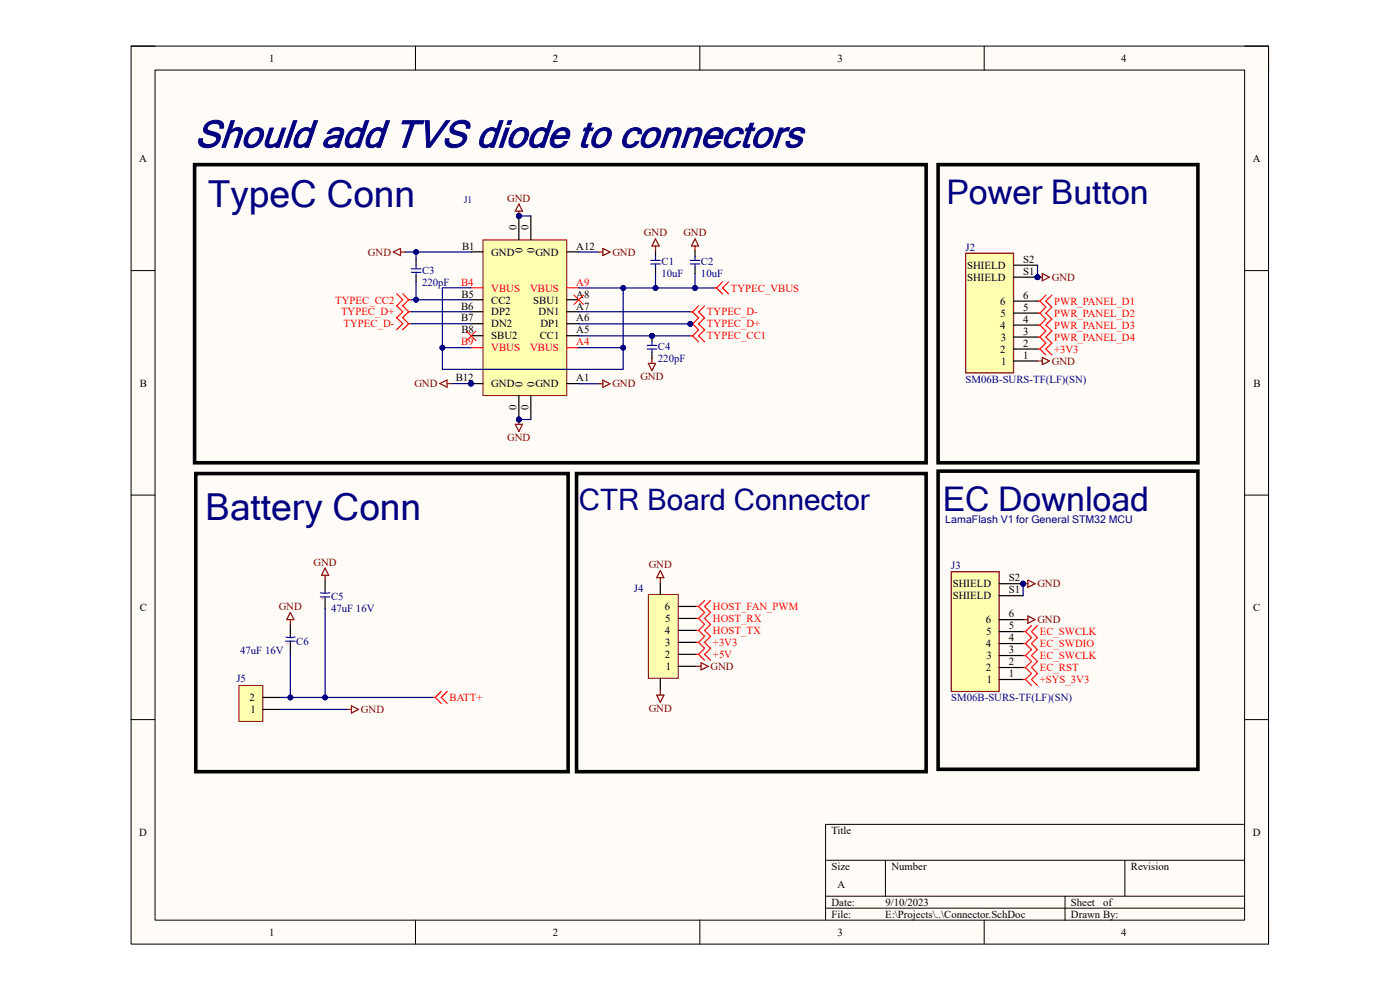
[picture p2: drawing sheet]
<svg xmlns="http://www.w3.org/2000/svg" width="297mm" height="210mm" viewBox="0 0 297 210" stroke-linecap="round" stroke-linejoin="round" font-family="sans-serif">
<path d="M27.8 9.8h241.3v190.5h-241.3z" fill-rule="evenodd" fill="#fffcf8"/>
<path d="M27.8 9.8h241.3v190.5h-241.3z" fill="none" stroke="#000" stroke-width=".21"/>
<path d="M32.9 14.9h231.1v180.3h-231.1z" fill-rule="evenodd" fill="#fffcf8"/>
<g fill="none" stroke="#000" stroke-width=".21">
<path d="M27.8 9.8h5.1M32.9 14.9h231.1v180.3h-231.1zM88.1 9.8v5.1M148.5 9.8v5.1M208.8 9.8v5.1M264 9.8h5.1v5.1M27.8 57.4h5.1M264 57.4h5.1M27.8 105h5.1M264 105h5.1M27.8 152.7h5.1M264 152.7h5.1"/>
<path d="M264 174.9h-88.9v20.3M88.1 195.2v5.1M148.5 195.2v5.1M175.1 182.5h88.9M175.1 190.1h88.9M175.1 192.7h88.9M187.8 182.5v7.6M208.8 195.2v5.1M225.9 190.1v5.1M238.6 182.5v7.6M269.1 195.2v5.1"/>
</g>
<circle cx="99.9" cy="81.4" r=".51" fill="#000080"/>
<circle cx="99.9" cy="81.4" r=".51" fill="none" stroke="#000080" stroke-width=".21"/>
<circle cx="110.1" cy="45.8" r=".51" fill="#000080"/>
<circle cx="110.1" cy="45.8" r=".51" fill="none" stroke="#000080" stroke-width=".21"/>
<circle cx="110.1" cy="89" r=".51" fill="#000080"/>
<circle cx="110.1" cy="89" r=".51" fill="none" stroke="#000080" stroke-width=".21"/>
<path d="M102.5 50.9h17.7v33h-17.7z" fill-rule="evenodd" fill="#ffffb0"/>
<path d="M102.5 50.9h17.7v33h-17.7z" fill="none" stroke="#800000" stroke-width=".21"/>
<path d="M99.9 53.4h2.6M99.9 63.6h2.6M99.9 66.1h2.6M99.9 68.7h2.6M99.9 71.2h2.6M99.9 81.4h2.6" fill="none" stroke="#000" stroke-width=".25"/>
<path d="M99.9 61h2.6M99.9 73.8h2.6" fill="none" stroke="#f00" stroke-width=".25"/>
<circle cx="99.9" cy="81.4" r=".51" fill="#000080"/>
<circle cx="99.9" cy="81.4" r=".51" fill="none" stroke="#000080" stroke-width=".21"/>
<path d="M110.1 45.8v5.1" fill="none" stroke="#000" stroke-width=".25"/>
<circle cx="110.1" cy="45.8" r=".51" fill="#000080"/>
<circle cx="110.1" cy="45.8" r=".51" fill="none" stroke="#000080" stroke-width=".21"/>
<path d="M112.6 45.8v5.1M110.1 83.9v5.1" fill="none" stroke="#000" stroke-width=".25"/>
<circle cx="110.1" cy="89" r=".51" fill="#000080"/>
<circle cx="110.1" cy="89" r=".51" fill="none" stroke="#000080" stroke-width=".21"/>
<path d="M120.2 53.4h2.6M120.2 71.2h2.6M120.2 68.7h2.6M120.2 66.1h2.6M120.2 63.6h2.6M112.6 83.9v5.1M120.2 81.4h2.6" fill="none" stroke="#000" stroke-width=".25"/>
<path d="M120.2 73.8h2.6M120.2 61h2.6" fill="none" stroke="#f00" stroke-width=".25"/>
<path d="M83.4 53.5l1.6-.8v1.5zM85 53.5h1M93.3 81.4l1.5-.8v1.5zM94.8 81.4h1.1M109.3 90h1.5l-.7 1.5zM110.1 89v1M126.9 81.4h1M127.9 80.6l1.5 .8-1.5 .8z" fill="none" stroke="#800000" stroke-width=".25"/>
<circle cx="110.1" cy="89" r=".51" fill="#000080"/>
<circle cx="110.1" cy="89" r=".51" fill="none" stroke="#000080" stroke-width=".21"/>
<path d="M110.1 43.3l.7 1.5h-1.5zM110.1 44.8v1" fill="none" stroke="#800000" stroke-width=".25"/>
<circle cx="110.1" cy="45.8" r=".51" fill="#000080"/>
<circle cx="110.1" cy="45.8" r=".51" fill="none" stroke="#000080" stroke-width=".21"/>
<path d="M126.9 53.5h1M127.9 52.7l1.5 .8-1.5 .7z" fill="none" stroke="#800000" stroke-width=".25"/>
<path d="M98.9 70.2l2.1 2.1M101 70.2l-2.1 2.1M121.8 62.6l2 2M123.8 62.6l-2 2" fill="none" stroke="#f00" stroke-width=".21"/>
<path d="M153.3 59.8l-1.3 1.3M154.6 59.8l-1.3 1.3 1.3 1.3M146.4 66.2h.5M146.4 68.7h.5M146.9 66.2l1.3 1.2-1.3 1.3M146.9 68.7l1.3 1.3M148.2 64.9l-1.3 1.3M149.5 64.9l-1.3 1.3 1.3 1.2-1.3 1.3 1.3 1.3M151.5 61.1h.5M152 61.1l1.3 1.3" fill="none" stroke="#f00" stroke-width=".25"/>
<circle cx="146.4" cy="68.7" r=".51" fill="#000080"/>
<circle cx="146.4" cy="68.7" r=".51" fill="none" stroke="#000080" stroke-width=".21"/>
<path d="M84.2 62.3l1.2 1.3-1.2 1.3 1.2 1.2-1.2 1.3 1.2 1.3-1.2 1.2M85.4 62.3l1.3 1.3M86.7 68.7l-1.3 1.2M86.7 66.1l-1.3 1.3 1.3 1.3M86.7 68.7h.5M86.7 63.6l-1.3 1.3 1.3 1.2M86.7 66.1h.5M86.7 63.6h.5M146.4 71.2h.5M146.9 71.2l1.3 1.3M148.2 70l-1.3 1.2M149.5 70l-1.3 1.2 1.3 1.3" fill="none" stroke="#f00" stroke-width=".25"/>
<path d="M50.7 145.4h5.1v7.6h-5.1z" fill-rule="evenodd" fill="#ffffb0"/>
<path d="M50.7 145.4h5.1v7.6h-5.1z" fill="none" stroke="#800000" stroke-width=".21"/>
<path d="M139.1 53.2v1.3M139.1 56.8v1.2M147.5 53.2v1.3M147.5 56.8v1.2M61.6 132.5v2.5M61.6 136v2.6M69 123.1v2.5M69 126.6v2.6M55.8 150.5h3.8M55.8 148h3.8" fill="none" stroke="#000" stroke-width=".25"/>
<path d="M41.3 34.9h155.2v63.3h-155.2zM199 34.9h55.1v63.3h-55.1zM199 99.9h55.1v63.3h-55.1zM41.5 100.5h79v63.2h-79zM122.3 100.5h74.2v63.2h-74.2z" fill="none" stroke="#000" stroke-width=".76"/>
<path d="M139.1 50.7l.7 1.5h-1.5zM139.1 52.2v1M147.5 50.7l.7 1.5h-1.5zM147.5 52.2v1M61.6 129.9l.8 1.5h-1.6zM61.6 131.4v1.1M69 120.5l.7 1.5h-1.5zM69 122v1.1M217.1 131.4h1M218.1 130.7l1.5 .7-1.5 .8zM73.5 150.5h1.1M74.6 149.7l1.5 .8-1.5 .8z" fill="none" stroke="#800000" stroke-width=".25"/>
<g fill="none" stroke="#f00" stroke-width=".25">
<path d="M217.1 134h.5M217.1 136.5h.5M217.1 139.1h.5M217.6 134l1.2 1.3-1.2 1.2M217.6 136.5l1.2 1.3-1.2 1.3M217.6 139.1l1.2 1.2-1.2 1.3M218.8 132.7l-1.2 1.3M220.1 132.7l-1.3 1.3 1.3 1.3-1.3 1.2 1.3 1.3-1.3 1.3 1.3 1.2-1.3 1.3 1.3 1.3M91.8 148h.5M92.3 148l1.3 1.2M93.6 146.7l-1.3 1.3M94.9 146.7l-1.3 1.3 1.3 1.2"/>
<path d="M217.1 141.6h.5M217.6 141.6l1.2 1.3"/>
</g>
<g fill="none" stroke="#00f" stroke-width=".25">
<path d="M138.1 55.2h2M138.1 56h2M139.1 54.5v.7M139.1 56v.8M146.4 55.2h2.1M146.4 56h2.1M147.5 54.5v.7M147.5 56v.8M60.6 136h2M60.7 135.1l.9 .2M61.6 135v.3M62.6 135.1l-1 .2"/>
<path d="M68 126.6h2M68 125.7l1 .2M69 125.6v.3M70 125.7l-1 .2"/>
</g>
<circle cx="217.1" cy="123.8" r=".51" fill="#000080"/>
<circle cx="217.1" cy="123.8" r=".51" fill="none" stroke="#000080" stroke-width=".21"/>
<path d="M201.8 121.3h10.2v25.4h-10.2z" fill-rule="evenodd" fill="#ffffb0"/>
<path d="M201.8 121.3h10.2v25.4h-10.2z" fill="none" stroke="#800000" stroke-width=".25"/>
<path d="M212 139.1h5.1M212 136.5h5.1M212 134h5.1M212 131.4h5.1M212 126.4h5.1M212 123.8h5.1M212 144.1h5.1M212 141.6h5.1" fill="none" stroke="#000" stroke-width=".25"/>
<circle cx="217.1" cy="123.8" r=".51" fill="#000080"/>
<circle cx="217.1" cy="123.8" r=".51" fill="none" stroke="#000080" stroke-width=".21"/>
<path d="M217.1 123.8h1M218.1 123.1l1.5 .7-1.5 .8z" fill="none" stroke="#800000" stroke-width=".25"/>
<circle cx="217.1" cy="123.8" r=".51" fill="#000080"/>
<circle cx="217.1" cy="123.8" r=".51" fill="none" stroke="#000080" stroke-width=".21"/>
<circle cx="138.3" cy="71.2" r=".51" fill="#000080"/>
<circle cx="138.3" cy="71.2" r=".51" fill="none" stroke="#000080" stroke-width=".21"/>
<path d="M138.3 71.2v1.3M138.3 74.8v1.3" fill="none" stroke="#000" stroke-width=".25"/>
<circle cx="138.3" cy="71.2" r=".51" fill="#000080"/>
<circle cx="138.3" cy="71.2" r=".51" fill="none" stroke="#000080" stroke-width=".21"/>
<path d="M87.3 57.8h2M87.3 57h2M88.3 56.3v.7M88.3 57.8v.7M137.3 73.3h2M137.3 74h2M138.3 72.5v.8M138.3 74v.8" fill="none" stroke="#00f" stroke-width=".25"/>
<path d="M137.5 77.1h1.6l-.8 1.5zM138.3 76.1v1" fill="none" stroke="#800000" stroke-width=".25"/>
<path d="M88.3 55v1.3M88.3 58.5v1.3" fill="none" stroke="#000" stroke-width=".25"/>
<path d="M217.1 144.1h.5M217.6 144.1l1.2 1.3M218.8 142.9l-1.2 1.2M220.1 142.9l-1.3 1.2 1.3 1.3" fill="none" stroke="#f00" stroke-width=".25"/>
<path d="M137.5 126.1h6.4v17.8h-6.4z" fill-rule="evenodd" fill="#ffffb0"/>
<path d="M137.5 126.1h6.4v17.8h-6.4z" fill="none" stroke="#800000" stroke-width=".21"/>
<path d="M140.1 123.6v2.5M143.9 138.8h3.8M143.9 136.3h3.8M143.9 133.7h3.8M143.9 131.2h3.8M143.9 128.7h3.8M140.1 143.9v2.5M143.9 141.4h3.8" fill="none" stroke="#000" stroke-width=".25"/>
<g fill="none" stroke="#f00" stroke-width=".25">
<path d="M220.1 74h.5M220.1 66.4h.5M220.1 63.9h.5M220.1 69h.5M220.1 71.5h.5M220.6 63.9l1.3 1.3-1.3 1.2M220.6 74l1.3 1.3M220.6 71.5l1.3 1.3-1.3 1.2M220.6 66.4l1.3 1.3-1.3 1.3M220.6 69l1.3 1.2-1.3 1.3M221.9 62.6l-1.3 1.3M223.1 62.6l-1.2 1.3 1.2 1.3-1.2 1.2 1.2 1.3-1.2 1.3 1.2 1.2-1.2 1.3 1.2 1.3-1.2 1.2 1.2 1.3"/>
<path d="M147.7 136.3h.5M147.7 138.8h.5M148.2 136.3l1.3 1.2-1.3 1.3M148.2 138.8l1.3 1.3M149.5 135l-1.3 1.3M150.8 135l-1.3 1.3 1.3 1.2-1.3 1.3 1.3 1.3"/>
</g>
<path d="M140.1 122.6v1M140.1 121l.7 1.6h-1.5zM139.3 147.4h1.5l-.7 1.6zM140.1 146.4v1M147.7 141.4h1M148.7 140.6l1.5 .8-1.5 .7z" fill="none" stroke="#800000" stroke-width=".25"/>
<path d="M95.9 81.4h4.1M122.8 81.4h4.1" fill="none" stroke="#000080" stroke-width=".25"/>
<circle cx="99.9" cy="81.4" r=".51" fill="#000080"/>
<circle cx="99.9" cy="81.4" r=".51" fill="none" stroke="#000080" stroke-width=".21"/>
<path d="M99.9 53.4l-13.9 .1" fill="none" stroke="#000080" stroke-width=".25"/>
<circle cx="88.3" cy="53.5" r=".51" fill="#000080"/>
<circle cx="88.3" cy="53.5" r=".51" fill="none" stroke="#000080" stroke-width=".21"/>
<path d="M110.1 89h2.5" fill="none" stroke="#000080" stroke-width=".25"/>
<circle cx="110.1" cy="89" r=".51" fill="#000080"/>
<circle cx="110.1" cy="89" r=".51" fill="none" stroke="#000080" stroke-width=".21"/>
<path d="M110.1 45.8h2.5" fill="none" stroke="#000080" stroke-width=".25"/>
<circle cx="110.1" cy="45.8" r=".51" fill="#000080"/>
<circle cx="110.1" cy="45.8" r=".51" fill="none" stroke="#000080" stroke-width=".21"/>
<path d="M122.8 53.4l4.1 .1M122.8 61l9.4 .1v12.7h-9.4" fill="none" stroke="#000080" stroke-width=".25"/>
<circle cx="132.2" cy="73.8" r=".51" fill="#000080"/>
<circle cx="132.2" cy="73.8" r=".51" fill="none" stroke="#000080" stroke-width=".21"/>
<circle cx="132.2" cy="61.1" r=".51" fill="#000080"/>
<circle cx="132.2" cy="61.1" r=".51" fill="none" stroke="#000080" stroke-width=".21"/>
<path d="M99.9 61h-6v12.8h6" fill="none" stroke="#000080" stroke-width=".25"/>
<circle cx="93.9" cy="73.8" r=".51" fill="#000080"/>
<circle cx="93.9" cy="73.8" r=".51" fill="none" stroke="#000080" stroke-width=".21"/>
<path d="M122.8 66.1l23.6 .1M122.8 68.7h23.9" fill="none" stroke="#000080" stroke-width=".25"/>
<circle cx="146.4" cy="68.7" r=".51" fill="#000080"/>
<circle cx="146.4" cy="68.7" r=".51" fill="none" stroke="#000080" stroke-width=".21"/>
<path d="M122.8 71.2h23.6" fill="none" stroke="#000080" stroke-width=".25"/>
<circle cx="138.3" cy="71.2" r=".51" fill="#000080"/>
<circle cx="138.3" cy="71.2" r=".51" fill="none" stroke="#000080" stroke-width=".21"/>
<path d="M139.1 58v3.1M87.2 66.1h12.7M87.2 68.7h12.7" fill="none" stroke="#000080" stroke-width=".25"/>
<circle cx="139.1" cy="61.1" r=".51" fill="#000080"/>
<circle cx="139.1" cy="61.1" r=".51" fill="none" stroke="#000080" stroke-width=".21"/>
<path d="M147.5 58v3.1" fill="none" stroke="#000080" stroke-width=".25"/>
<circle cx="147.5" cy="61.1" r=".51" fill="#000080"/>
<circle cx="147.5" cy="61.1" r=".51" fill="none" stroke="#000080" stroke-width=".21"/>
<path d="M217.1 123.8v2.6" fill="none" stroke="#000080" stroke-width=".25"/>
<circle cx="217.1" cy="123.8" r=".51" fill="#000080"/>
<circle cx="217.1" cy="123.8" r=".51" fill="none" stroke="#000080" stroke-width=".21"/>
<path d="M132.2 61.1h19.3" fill="none" stroke="#000080" stroke-width=".25"/>
<circle cx="132.2" cy="61.1" r=".51" fill="#000080"/>
<circle cx="132.2" cy="61.1" r=".51" fill="none" stroke="#000080" stroke-width=".21"/>
<circle cx="139.1" cy="61.1" r=".51" fill="#000080"/>
<circle cx="139.1" cy="61.1" r=".51" fill="none" stroke="#000080" stroke-width=".21"/>
<circle cx="147.5" cy="61.1" r=".51" fill="#000080"/>
<circle cx="147.5" cy="61.1" r=".51" fill="none" stroke="#000080" stroke-width=".21"/>
<path d="M88.3 53.5v1.5" fill="none" stroke="#000080" stroke-width=".25"/>
<circle cx="88.3" cy="53.5" r=".51" fill="#000080"/>
<circle cx="88.3" cy="53.5" r=".51" fill="none" stroke="#000080" stroke-width=".21"/>
<path d="M87.2 63.6h12.7" fill="none" stroke="#000080" stroke-width=".25"/>
<circle cx="88.3" cy="63.6" r=".51" fill="#000080"/>
<circle cx="88.3" cy="63.6" r=".51" fill="none" stroke="#000080" stroke-width=".21"/>
<path d="M88.3 59.8v3.8" fill="none" stroke="#000080" stroke-width=".25"/>
<circle cx="88.3" cy="63.6" r=".51" fill="#000080"/>
<circle cx="88.3" cy="63.6" r=".51" fill="none" stroke="#000080" stroke-width=".21"/>
<path d="M93.9 73.8v4.6h38.3v-4.6" fill="none" stroke="#000080" stroke-width=".25"/>
<circle cx="93.9" cy="73.8" r=".51" fill="#000080"/>
<circle cx="93.9" cy="73.8" r=".51" fill="none" stroke="#000080" stroke-width=".21"/>
<circle cx="132.2" cy="73.8" r=".51" fill="#000080"/>
<circle cx="132.2" cy="73.8" r=".51" fill="none" stroke="#000080" stroke-width=".21"/>
<circle cx="220.1" cy="58.8" r=".51" fill="#000080"/>
<circle cx="220.1" cy="58.8" r=".51" fill="none" stroke="#000080" stroke-width=".21"/>
<path d="M204.9 53.7h10.1v25.4h-10.1z" fill-rule="evenodd" fill="#ffffb0"/>
<path d="M204.9 53.7h10.1v25.4h-10.1z" fill="none" stroke="#800000" stroke-width=".25"/>
<path d="M215 58.8h5.1M215 76.6h5.1M215 74h5.1M215 71.5h5.1M215 69h5.1M215 66.4h5.1M215 63.9h5.1" fill="none" stroke="#000" stroke-width=".25"/>
<circle cx="220.1" cy="58.8" r=".51" fill="#000080"/>
<circle cx="220.1" cy="58.8" r=".51" fill="none" stroke="#000080" stroke-width=".21"/>
<path d="M215 56.3h5.1" fill="none" stroke="#000" stroke-width=".25"/>
<path d="M220.1 58.8h1M221.1 58l1.5 .8-1.5 .8zM220.1 76.6h1M221.1 75.8l1.5 .8-1.5 .7z" fill="none" stroke="#800000" stroke-width=".25"/>
<circle cx="220.1" cy="58.8" r=".51" fill="#000080"/>
<circle cx="220.1" cy="58.8" r=".51" fill="none" stroke="#000080" stroke-width=".21"/>
<path d="M220.1 56.3v2.5" fill="none" stroke="#000080" stroke-width=".25"/>
<circle cx="220.1" cy="58.8" r=".51" fill="#000080"/>
<circle cx="220.1" cy="58.8" r=".51" fill="none" stroke="#000080" stroke-width=".21"/>
<path d="M147.7 133.7h.5M147.7 131.2h.5M148.2 133.7l1.3 1.3M148.2 131.2l1.3 1.3-1.3 1.2M149.5 129.9l-1.3 1.3M150.8 129.9l-1.3 1.3 1.3 1.3-1.3 1.2 1.3 1.3" fill="none" stroke="#f00" stroke-width=".25"/>
<path d="M59.6 148h27.9M59.6 150.5h13.9" fill="none" stroke="#000080" stroke-width=".25"/>
<circle cx="61.6" cy="148" r=".51" fill="#000080"/>
<circle cx="61.6" cy="148" r=".51" fill="none" stroke="#000080" stroke-width=".21"/>
<circle cx="69" cy="148" r=".51" fill="#000080"/>
<circle cx="69" cy="148" r=".51" fill="none" stroke="#000080" stroke-width=".21"/>
<path d="M61.6 138.6v9.4M87.5 148h4.3" fill="none" stroke="#000080" stroke-width=".25"/>
<circle cx="61.6" cy="148" r=".51" fill="#000080"/>
<circle cx="61.6" cy="148" r=".51" fill="none" stroke="#000080" stroke-width=".21"/>
<path d="M69 129.2v18.8" fill="none" stroke="#000080" stroke-width=".25"/>
<circle cx="69" cy="148" r=".51" fill="#000080"/>
<circle cx="69" cy="148" r=".51" fill="none" stroke="#000080" stroke-width=".21"/>
<path d="M147.7 128.7h.5M148.2 128.7l1.3 1.2M149.5 127.4l-1.3 1.3M150.8 127.4l-1.3 1.3 1.3 1.2" fill="none" stroke="#f00" stroke-width=".25"/>
<text font-size="8.3" fill="#000080" x="41.3" y="31.2">Should add TVS diode to connectors</text>
<g font-size="7.9" fill="#000080">
<text x="44.1" y="43.9">TypeC Conn</text>
<text x="43.6" y="110.2">Battery Conn</text>
</g>
<g font-size="7.2" fill="#000080">
<text x="200.8" y="43.3">Power Button</text>
<text x="200" y="108.3">EC Download</text>
</g>
<text font-size="6.3" fill="#000080" x="122.8" y="108.3">CTR Board Connector</text>
<g font-size="2.3">
<text x="57.1" y="13.1">1</text>
<text x="117.3" y="13.1">2</text>
<text x="177.7" y="13.1">3</text>
<text x="237.9" y="13.1">4</text>
<text x="29.5" y="34.4">A</text>
<text x="265.8" y="34.4">A</text>
<text x="98" y="53">B1</text>
<text x="109.6" y="48.9" transform="rotate(-90 109.6 48.9)">0</text>
<text x="110.8" y="53.7" transform="rotate(-90 110.8 53.7)">0</text>
<text x="112.1" y="48.9" transform="rotate(-90 112.1 48.9)">0</text>
<text x="113.4" y="53.7" transform="rotate(-90 113.4 53.7)">0</text>
<text x="122.3" y="53">A12</text>
<text x="104.2" y="54.2">GND</text>
<text x="113.6" y="54.2">GND</text>
<text x="205.2" y="59.6">SHIELD</text>
<text x="205.2" y="57">SHIELD</text>
<text x="217" y="58.3">S1</text>
<text x="217" y="55.8">S2</text>
<text x="97.8" y="65.7">B6</text>
<text x="97.9" y="63.1">B5</text>
<text x="104.2" y="64.4">CC2</text>
<text x="113.1" y="64.4">SBU1</text>
<text x="122.3" y="65.7">A7</text>
<text x="122.3" y="63.1">A8</text>
<text x="212.2" y="64.6">6</text>
<text x="217" y="65.9">5</text>
<text x="217" y="63.4">6</text>
<text x="97.8" y="68.2">B7</text>
<text x="97.9" y="70.7">B8</text>
<text x="104.2" y="66.9">DP2</text>
<text x="104.2" y="69.5">DN2</text>
<text x="114.3" y="66.9">DN1</text>
<text x="114.6" y="69.5">DP1</text>
<text x="122.3" y="70.7">A5</text>
<text x="122.3" y="68.2">A6</text>
<text x="212.2" y="69.7">4</text>
<text x="212.3" y="67.2">5</text>
<text x="217" y="71">3</text>
<text x="217" y="68.5">4</text>
<text x="104.2" y="72">SBU2</text>
<text x="114.5" y="72">CC1</text>
<text x="212.2" y="74.8">2</text>
<text x="212.3" y="72.3">3</text>
<text x="212.4" y="77.3">1</text>
<text x="217" y="76.1">1</text>
<text x="217" y="73.5">2</text>
<text x="29.6" y="82">B</text>
<text x="96.7" y="80.9">B12</text>
<text x="104.2" y="82.2">GND</text>
<text x="110.8" y="82.1" transform="rotate(-90 110.8 82.1)">0</text>
<text x="113.4" y="82.1" transform="rotate(-90 113.4 82.1)">0</text>
<text x="113.6" y="82.2">GND</text>
<text x="122.3" y="80.9">A1</text>
<text x="265.9" y="82">B</text>
<text x="109.6" y="87" transform="rotate(-90 109.6 87)">0</text>
<text x="112.1" y="87" transform="rotate(-90 112.1 87)">0</text>
<text x="202.1" y="124.6">SHIELD</text>
<text x="214" y="125.9">S1</text>
<text x="214" y="123.3">S2</text>
<text x="29.6" y="129.6">C</text>
<text x="141.1" y="129.4">6</text>
<text x="141.1" y="132">5</text>
<text x="202.1" y="127.1">SHIELD</text>
<text x="214" y="130.9">6</text>
<text x="265.9" y="129.6">C</text>
<text x="141.1" y="134.5">4</text>
<text x="141.1" y="137">3</text>
<text x="209.1" y="137.3">4</text>
<text x="209.1" y="132.2">6</text>
<text x="209.2" y="134.7">5</text>
<text x="214" y="136">4</text>
<text x="214" y="133.5">5</text>
<text x="141.1" y="139.6">2</text>
<text x="141.3" y="142.1">1</text>
<text x="209.1" y="142.4">2</text>
<text x="209.3" y="139.8">3</text>
<text x="214" y="143.6">1</text>
<text x="214" y="141.1">2</text>
<text x="214" y="138.6">3</text>
<text x="52.9" y="148.7">2</text>
<text x="209.3" y="144.9">1</text>
<text x="53.1" y="151.3">1</text>
<text x="29.5" y="177.2">D</text>
<text x="176.4" y="176.9">Title</text>
<text x="265.8" y="177.2">D</text>
<text x="176.4" y="184.5">Size</text>
<text x="189.1" y="184.5">Number</text>
<text x="239.9" y="184.5">Revision</text>
<text x="177.7" y="188.3">A</text>
<text x="176.4" y="192.2">Date:</text>
<text x="176.4" y="194.7">File:</text>
<text x="187.8" y="194.7">E:\Projects\..\Connector.SchDoc</text>
<text x="187.8" y="192.2">9/10/2023</text>
<text x="227.2" y="194.7">Drawn By:</text>
<text x="227.2" y="192.2">Sheet</text>
<text x="234.1" y="192.2">of</text>
<text x="57.1" y="198.5">1</text>
<text x="117.3" y="198.5">2</text>
<text x="177.7" y="198.5">3</text>
<text x="237.9" y="198.5">4</text>
</g>
<g font-size="2.3" fill="#800000">
<text x="107.6" y="42.8">GND</text>
<text x="136.6" y="50.2">GND</text>
<text x="145" y="50.2">GND</text>
<text x="78.1" y="54.2">GND</text>
<text x="129.9" y="54.2">GND</text>
<text x="223.1" y="59.6">GND</text>
<text x="223.1" y="77.3">GND</text>
<text x="87.9" y="82.2">GND</text>
<text x="129.9" y="82.2">GND</text>
<text x="135.8" y="80.6">GND</text>
<text x="107.6" y="93.6">GND</text>
<text x="66.5" y="120">GND</text>
<text x="137.6" y="120.5">GND</text>
<text x="220.1" y="124.6">GND</text>
<text x="59.1" y="129.4">GND</text>
<text x="220.1" y="132.2">GND</text>
<text x="150.7" y="142.1">GND</text>
<text x="76.6" y="151.3">GND</text>
<text x="137.6" y="151">GND</text>
</g>
<g font-size="2.3" fill="#000080">
<text x="204.9" y="53.2">J2</text>
<text x="89.5" y="58">C3</text>
<text x="140.3" y="56.3">C1</text>
<text x="140.3" y="58.8">10uF</text>
<text x="148.7" y="56.3">C2</text>
<text x="148.7" y="58.8">10uF</text>
<text x="89.5" y="60.6">220pF</text>
<text x="139.6" y="74.3">C4</text>
<text x="139.6" y="76.8">220pF</text>
<text x="204.9" y="81.2">SM06B-SURS-TF(LF)(SN)</text>
<text x="134.5" y="125.6">J4</text>
<text x="201.8" y="120.8">J3</text>
<text x="70.2" y="127.4">C5</text>
<text x="70.2" y="129.9">47uF 16V</text>
<text x="62.9" y="136.8">C6</text>
<text x="50.9" y="138.8">47uF 16V</text>
<text x="50.2" y="144.7">J5</text>
<text x="201.8" y="148.7">SM06B-SURS-TF(LF)(SN)</text>
</g>
<g font-size="2.3" fill="#f00">
<text x="71.1" y="64.4">TYPEC_CC2</text>
<text x="97.8" y="60.6">B4</text>
<text x="104.2" y="61.8">VBUS</text>
<text x="112.5" y="61.8">VBUS</text>
<text x="122.3" y="60.6">A9</text>
<text x="155.1" y="61.8">TYPEC_VBUS</text>
<text x="223.6" y="64.6">PWR_PANEL_D1</text>
<text x="72.3" y="66.9">TYPEC_D+</text>
<text x="72.9" y="69.5">TYPEC_D-</text>
<text x="150" y="66.9">TYPEC_D-</text>
<text x="150" y="69.5">TYPEC_D+</text>
<text x="223.6" y="67.2">PWR_PANEL_D2</text>
<text x="223.6" y="69.7">PWR_PANEL_D3</text>
<text x="97.8" y="73.3">B9</text>
<text x="104.2" y="74.5">VBUS</text>
<text x="112.5" y="74.5">VBUS</text>
<text x="122.3" y="73.3">A4</text>
<text x="150" y="72">TYPEC_CC1</text>
<text x="223.6" y="74.8">+3V3</text>
<text x="223.6" y="72.3">PWR_PANEL_D4</text>
<text x="151.3" y="132">HOST_RX</text>
<text x="151.3" y="129.4">HOST_FAN_PWM</text>
<text x="151.3" y="137">+3V3</text>
<text x="151.3" y="134.5">HOST_TX</text>
<text x="220.6" y="134.7">EC_SWCLK</text>
<text x="220.6" y="137.3">EC_SWDIO</text>
<text x="151.3" y="139.6">+5V</text>
<text x="220.6" y="139.8">EC_SWCLK</text>
<text x="220.6" y="142.4">EC_RST</text>
<text x="95.4" y="148.7">BATT+</text>
<text x="220.6" y="144.9">+SYS_3V3</text>
</g>
<text font-size="2.2" fill="#000080" x="200.5" y="110.9">LamaFlash V1 for General STM32 MCU</text>
<text font-size="2.1" fill="#000080" x="98.4" y="43.1">J1</text>
<g font-size=".9" fill="#f00">
<text x="68.7" y="127.4" transform="rotate(-90 68.7 127.4)">+</text>
<text x="61.4" y="136.8" transform="rotate(-90 61.4 136.8)">+</text>
</g>
</svg>
